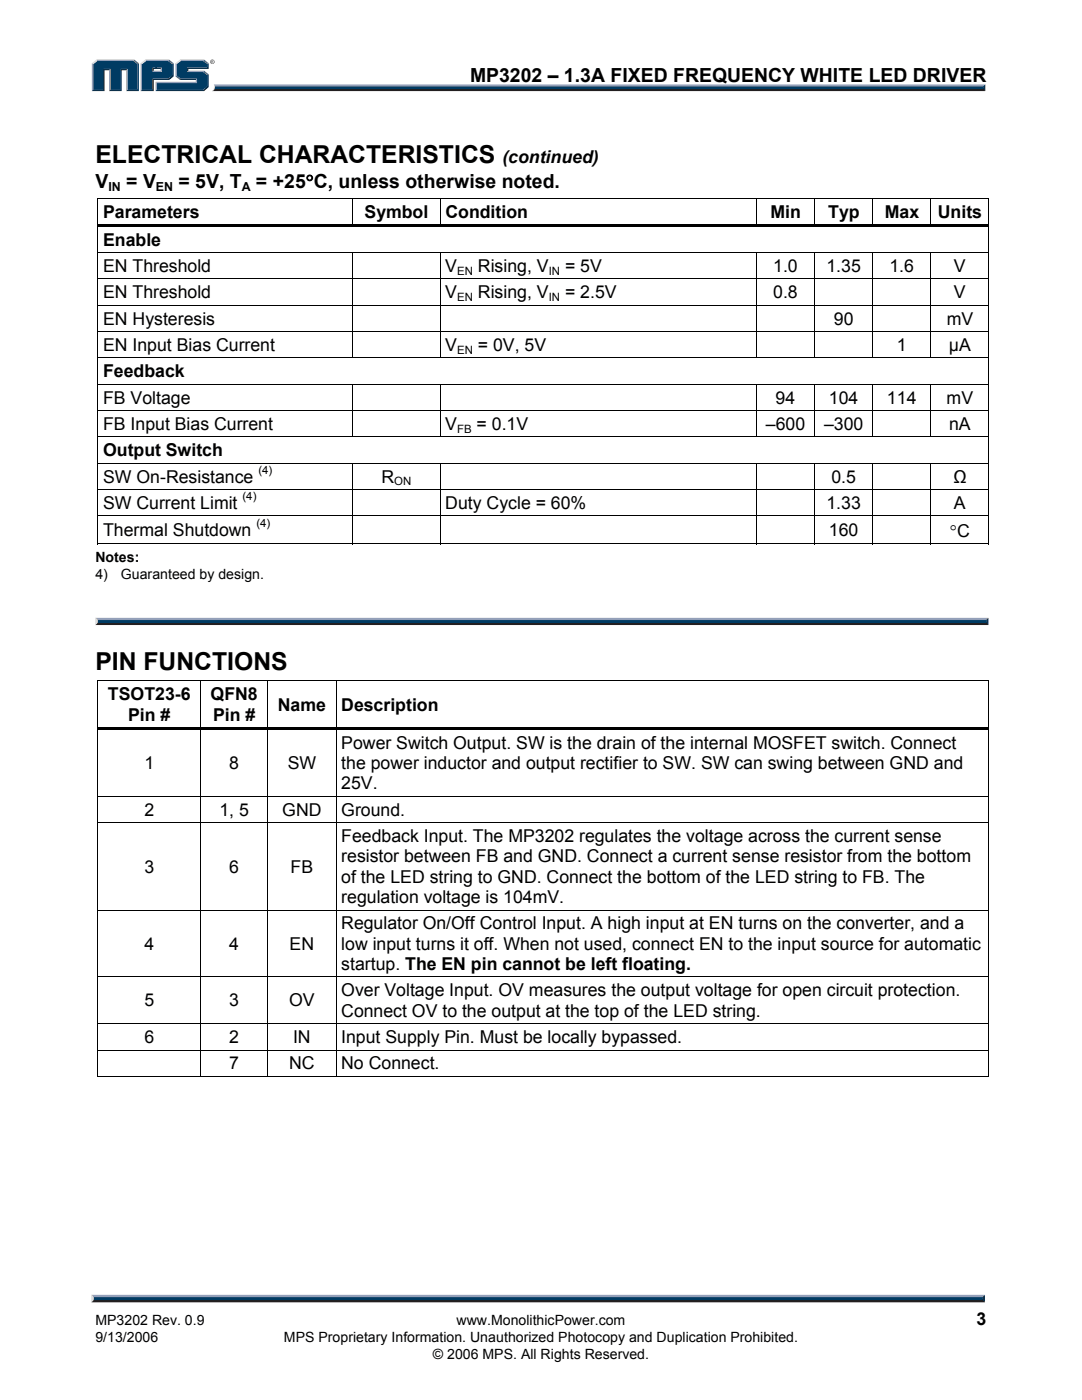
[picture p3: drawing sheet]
<svg xmlns="http://www.w3.org/2000/svg" width="216mm" height="279mm" viewBox="0 0 216 279" stroke-linecap="round" stroke-linejoin="round" font-family="sans-serif">
<path d="M18.7 259.2h177.4l.4 .7h-178.3z" fill="#231f20"/>
<path d="M18.3 258.4h178.2l-.4 .8h-177.4z" fill="#94a0b9"/>
<path d="M196.5 258.4v1.5l-.4-.4v-.6z" fill="#001339"/>
<path d="M18.7 258.9h177.4v.6h-177.4z" fill="#003b63"/>
<path d="M18.2 258.4l.5 .5v.5l-.5 .5z" fill="#dcddde"/>
<path d="M42.7 16.9h153.9l-.4 .6h-153.4z" fill="#94a0b9"/>
<path d="M42.8 17.5h153.4l.4 .7h-154.3l.4-.3z" fill="#231f20"/>
<path d="M196.2 17.3l.4-.4v1.3l-.4-.4z" fill="#001339"/>
<path d="M42.9 17.3h153.3v.5h-153.4z" fill="#003b63"/>
<path d="M42.7 16.9l.2 .5a.79 .79 0 0 1-.6 .8l.1-.1a1.24 1.24 0 0 0 .3-1.2z" fill="#dcddde"/>
<path d="M30.4 14.4l.3-.3h1.3l.3 .3z" fill="#94a0b9"/>
<g fill="#003b63">
<path d="M18.6 12.8l.8-.6h7.2l.8 .6v5.1h-2v-4.1h-1.4v4.1h-2v-4.1h-1.4v4.1h-2z"/>
<path d="M28.3 12.8l.8-.6h2.2v1.3h-.9v.9h1.9v-.9h-1.3v-1.3h2.6l.8 .6v2.3l-.8 .6h-3.2v2.2h-2.1z"/>
<path d="M31.3 16.6h8v-.9h-3.2l-.9-.6v-2.3l.9-.6h4.4l.9 .6v.7h-4.1v.9h3.2l.9 .6v2.2l-.9 .7h-9.2z"/>
</g>
<path d="M35.9 12h4.8" fill="none" stroke="#94a0b9" stroke-width=".27"/>
<path d="M35 12.6l.9-.7 .2 .3-.8 .6z" fill="#dcddde"/>
<path d="M35.1 12.6v2.7" fill="none" stroke="#94a0b9" stroke-width=".27"/>
<path d="M35 15.3l.3-.2 .8 .6-.2 .3z" fill="#547194"/>
<path d="M35.9 15.8h3.4" fill="none" stroke="#001339" stroke-width=".27"/>
<g fill="#94a0b9">
<path d="M31 16.3h8.1v-.3l.2-.3v.9h-8z"/>
<path d="M31 16.3l.3 .3v1.3l-.3 .3z"/>
</g>
<path d="M37.3 13.5h4.1v-.7l.2-.2v1.2h-4v.3l-.3 .3z" fill="#001339"/>
<path d="M37.3 14.2h3.4" fill="none" stroke="#94a0b9" stroke-width=".27"/>
<path d="M40.7 14.1l.9 .7-.2 .2-.9-.6z" fill="#547194"/>
<g fill="#001339">
<path d="M31 18.2l.3-.3h9.2l.9-.7v-2.2l.2-.2v2.6l-.9 .8z"/>
<path d="M30.4 15.7h3.2l.8-.6v-2.3l.2-.2v2.7l-.9 .7h-3v2.2h-2.6l.2-.3h2.1z"/>
</g>
<path d="M33.7 11.9l.9 .7-.2 .2-.8-.6z" fill="#547194"/>
<path d="M29 12h4.7" fill="none" stroke="#94a0b9" stroke-width=".27"/>
<path d="M28.1 12.6l.9-.7 .1 .3-.8 .6z" fill="#dcddde"/>
<path d="M28.2 12.6v5.6" fill="none" stroke="#94a0b9" stroke-width=".27"/>
<path d="M32 13.8l.3-.3v.9l-.3-.3z" fill="#94a0b9"/>
<g fill="#001339">
<path d="M30.4 13.5h1.9l-.3 .3h-1.3v.3l-.3 .3z"/>
<path d="M27.4 12.8l.3-.2v5.6h-2.5l.2-.3h2z"/>
</g>
<path d="M26.8 11.9l.9 .7-.3 .2-.8-.6z" fill="#547194"/>
<path d="M19.2 12h7.6" fill="none" stroke="#94a0b9" stroke-width=".27"/>
<path d="M18.3 12.6l.9-.7 .2 .3-.8 .6z" fill="#dcddde"/>
<path d="M18.5 12.6v5.6" fill="none" stroke="#94a0b9" stroke-width=".27"/>
<path d="M20.6 13.8h1.4l-.2 .2h-.9v4.2h-2.6l.3-.3h2z" fill="#001339"/>
<path d="M21.9 13.8v4.4" fill="none" stroke="#94a0b9" stroke-width=".27"/>
<path d="M24 13.8h1.4l-.2 .2h-.9v4.2h-2.5l.2-.3h2z" fill="#001339"/>
<path d="M25.3 13.8v4.4" fill="none" stroke="#94a0b9" stroke-width=".27"/>
<path d="M40.7 11.9l.9 .7-.2 .2-.9-.6z" fill="#547194"/>
<path d="M41.9 12.3a.45 .45 0 0 1 .9 0 .45 .45 0 0 1-.9 0zM42 12.3a.37 .37 0 0 0 .7 0 .37 .37 0 0 0-.7 0zM42.2 12.1l.3 .1 .1 .4-.3-.2-.1 .2zM42.3 12.2v.1h.1z" fill="#231f20"/>
<g fill="#000">
<path d="M197.3 39.5h.1v.1h-.1zM19.5 39.5h.1v.7h-.1zM19.5 44.7h.1v1.1h-.1zM19.5 50.3h.1v.7h-.1zM19.5 55.6h.1v.7h-.1zM19.6 44.7h177.7v.6h-177.7zM70.3 39.5h.1v.7h-.1zM70.3 50.3h.1v.7h-.1zM70.3 55.6h.1v.7h-.1zM87.8 39.5h.1v.7h-.1zM87.8 50.3h.1v.7h-.1zM87.8 55.6h.1v.7h-.1z"/>
<path d="M150.9 39.5h.1v.7h-.1zM150.9 50.3h.1v.7h-.1zM150.9 55.6h.1v.7h-.1zM162.5 39.5h.1v.7h-.1zM162.5 50.3h.1v.7h-.1zM162.5 55.6h.1v.7h-.1zM174.1 39.5h.1v.7h-.1zM174.1 50.3h.1v.7h-.1zM174.1 55.6h.1v.7h-.1zM185.7 39.5h.1v.7h-.1zM185.7 50.3h.1v.7h-.1zM185.7 55.6h.1v.7h-.1z"/>
<path d="M197.3 39.5h.1v.7h-.1zM197.3 44.7h.1v1.1h-.1zM197.3 50.3h.1v.7h-.1zM197.3 55.6h.1v.7h-.1zM19.5 60.8h.1v.7h-.1zM19.5 66.1h.1v.7h-.1zM19.5 71.4h.1v.7h-.1zM19.5 76.6h.1v.7h-.1zM70.3 60.8h.1v.7h-.1zM70.3 66.1h.1v.7h-.1zM70.3 76.6h.1v.7h-.1zM87.8 60.8h.1v.7h-.1z"/>
<path d="M87.8 66.1h.1v.7h-.1zM87.8 76.6h.1v.7h-.1zM150.9 60.8h.1v.7h-.1zM150.9 66.1h.1v.7h-.1zM150.9 76.6h.1v.7h-.1zM162.5 60.8h.1v.7h-.1zM162.5 66.1h.1v.7h-.1zM162.5 76.6h.1v.7h-.1zM174.1 60.8h.1v.7h-.1zM174.1 66.1h.1v.7h-.1zM174.1 76.6h.1v.7h-.1zM185.7 60.8h.1v.7h-.1z"/>
<path d="M185.7 66.1h.1v.7h-.1zM185.7 76.6h.1v.7h-.1zM197.3 60.8h.1v.7h-.1zM197.3 66.1h.1v.7h-.1zM197.3 71.4h.1v.7h-.1zM197.3 76.6h.1v.7h-.1zM19.5 81.9h.1v.7h-.1zM19.5 87.1h.1v.7h-.1zM19.5 92.4h.1v.7h-.1zM19.5 97.6h.1v.7h-.1zM70.3 81.9h.1v.7h-.1zM70.3 92.4h.1v.7h-.1z"/>
<path d="M70.3 97.6h.1v.7h-.1zM87.8 81.9h.1v.7h-.1zM87.8 92.4h.1v.7h-.1zM87.8 97.6h.1v.7h-.1zM150.9 81.9h.1v.7h-.1zM150.9 92.4h.1v.7h-.1zM150.9 97.6h.1v.7h-.1zM162.5 81.9h.1v.7h-.1zM162.5 92.4h.1v.7h-.1zM162.5 97.6h.1v.7h-.1zM174.1 81.9h.1v.7h-.1zM174.1 92.4h.1v.7h-.1z"/>
<path d="M174.1 97.6h.1v.7h-.1zM185.7 81.9h.1v.7h-.1zM185.7 92.4h.1v.7h-.1zM185.7 97.6h.1v.7h-.1zM197.3 81.9h.1v.7h-.1zM197.3 87.1h.1v.7h-.1zM197.3 92.4h.1v.7h-.1zM197.3 97.6h.1v.7h-.1zM19.5 102.9h.1v.7h-.1zM70.3 102.9h.1v.7h-.1zM87.8 102.9h.1v.7h-.1zM150.9 102.9h.1v.7h-.1z"/>
<path d="M162.5 102.9h.1v.7h-.1zM174.1 102.9h.1v.7h-.1zM185.7 102.9h.1v.7h-.1zM197.3 102.9h.1v.7h-.1zM197.3 108.4h.1v.2h-.1z"/>
</g>
<g fill="none" stroke="#000" stroke-width=".2">
<path d="M19.5 39.6h50.8M70.4 39.6h17.4M87.9 39.6h63M151 39.6h11.5M162.6 39.6h11.5M174.2 39.6h11.5M185.8 39.6h11.5M19.5 40.2v4.5M19.5 45.8v4.5M19.5 51v4.6M19.5 56.3v4.5M19.6 50.4h50.7"/>
<path d="M19.6 55.7h50.7M70.3 40.2v4.5M70.3 51v4.6M70.3 56.3v4.5M70.4 50.4h17.4M70.4 55.7h17.4M87.8 40.2v4.5M87.8 51v4.6M87.8 56.3v4.5M87.9 50.4h63M87.9 55.7h63M151 40.2v4.5"/>
<path d="M151 51v4.6M151 56.3v4.5M151 50.4h11.5M151 55.7h11.5M162.5 40.2v4.5M162.5 51v4.6M162.5 56.3v4.5M162.6 50.4h11.5M162.6 55.7h11.5M174.2 40.2v4.5M174.2 51v4.6M174.2 56.3v4.5"/>
<path d="M174.2 50.4h11.5M174.2 55.7h11.5M185.7 40.2v4.5M185.7 51v4.6M185.7 56.3v4.5M185.8 50.4h11.5M185.8 55.7h11.5M197.3 40.2v4.5M197.3 45.8v4.5M197.3 51v4.6M197.3 56.3v4.5M19.5 61.5v4.6"/>
<path d="M19.5 66.8v4.6M19.5 72.1v4.5M19.5 77.3v4.6M19.6 60.9h50.7M19.6 66.2h50.7M19.6 71.4h177.7M19.6 76.7h50.7M70.3 61.5v4.6M70.3 66.8v4.6M70.3 77.3v4.6M70.4 60.9h17.4M70.4 66.2h17.4"/>
<path d="M70.4 76.7h17.4M87.8 61.5v4.6M87.8 66.8v4.6M87.8 77.3v4.6M87.9 60.9h63M87.9 66.2h63M87.9 76.7h63M151 61.5v4.6M151 66.8v4.6M151 77.3v4.6M151 60.9h11.5M151 66.2h11.5"/>
<path d="M151 76.7h11.5M162.5 61.5v4.6M162.5 66.8v4.6M162.5 77.3v4.6M162.6 60.9h11.5M162.6 66.2h11.5M162.6 76.7h11.5M174.2 61.5v4.6M174.2 66.8v4.6M174.2 77.3v4.6M174.2 60.9h11.5M174.2 66.2h11.5"/>
<path d="M174.2 76.7h11.5M185.7 61.5v4.6M185.7 66.8v4.6M185.7 77.3v4.6M185.8 60.9h11.5M185.8 66.2h11.5M185.8 76.7h11.5M197.3 61.5v4.6M197.3 66.8v4.6M197.3 72.1v4.5M197.3 77.3v4.6M19.5 82.6v4.5"/>
<path d="M19.5 87.8v4.6M19.5 93.1v4.5M19.5 98.3v4.6M19.6 82h50.7M19.6 87.2h177.7M19.6 92.5h50.7M19.6 97.7h50.7M70.3 82.6v4.5M70.3 93.1v4.5M70.3 98.3v4.6M70.4 82h17.4M70.4 92.5h17.4"/>
<path d="M70.4 97.7h17.4M87.8 82.6v4.5M87.8 93.1v4.5M87.8 98.3v4.6M87.9 82h63M87.9 92.5h63M87.9 97.7h63M151 82.6v4.5M151 93.1v4.5M151 98.3v4.6M151 82h11.5M151 92.5h11.5"/>
<path d="M151 97.7h11.5M162.5 82.6v4.5M162.5 93.1v4.5M162.5 98.3v4.6M162.6 82h11.5M162.6 92.5h11.5M162.6 97.7h11.5M174.2 82.6v4.5M174.2 93.1v4.5M174.2 98.3v4.6M174.2 82h11.5M174.2 92.5h11.5"/>
<path d="M174.2 97.7h11.5M185.7 82.6v4.5M185.7 93.1v4.5M185.7 98.3v4.6M185.8 82h11.5M185.8 92.5h11.5M185.8 97.7h11.5M197.3 82.6v4.5M197.3 87.8v4.6M197.3 93.1v4.5M197.3 98.3v4.6M19.5 108.5h50.8"/>
<path d="M19.5 103.6v5M19.6 103h50.7M70.3 103.6v5M70.4 103h17.4M70.4 108.5h17.4M87.8 103.6v5M87.9 103h63M87.9 108.5h63M151 103.6v5M151 103h11.5M151 108.5h11.5M162.5 103.6v5"/>
<path d="M162.6 103h11.5M162.6 108.5h11.5M174.2 103.6v5M174.2 103h11.5M174.2 108.5h11.5M185.7 103.6v5M185.8 103h11.5M185.8 108.5h11.5M197.3 103.6v5"/>
</g>
<path d="M19.5 124h177.3l.4 .7h-178.2z" fill="#231f20"/>
<path d="M19.1 123.3h178.1l-.4 .7h-177.3z" fill="#94a0b9"/>
<path d="M197.2 123.3v1.4l-.4-.4v-.6z" fill="#001339"/>
<path d="M19.5 123.7h177.3v.6h-177.3z" fill="#003b63"/>
<path d="M19 123.3l.5 .4v.6l-.5 .4z" fill="#dcddde"/>
<g fill="#000">
<path d="M19.5 135.8h.1v.7h-.1zM39.9 135.8h.2v.7h-.2zM53.4 135.8h.1v.7h-.1zM67 135.8h.1v.7h-.1zM197.1 135.8h.2v.7h-.2zM197.1 135.8h.2v.2h-.2zM19.5 145.1h.1v1.1h-.1zM19.5 158.8h.1v.7h-.1zM19.6 145.1h20.3v.5h-20.3zM39.9 145.6h.2v.6h-.2zM39.9 145.1h13.5v.5h-13.5zM39.9 158.8h.2v.7h-.2z"/>
<path d="M53.4 145.6h.1v.6h-.1zM53.4 145.1h13.6v.5h-13.6zM53.4 158.8h.1v.7h-.1zM67 145.6h.1v.6h-.1zM67 145.1h.5v.5h-.5zM67 158.8h.1v.7h-.1zM67.5 145.1h129.6v.5h-129.6zM197.1 145.1h.2v1.1h-.2zM197.1 158.8h.2v.7h-.2zM19.5 164.1h.1v.7h-.1zM39.9 164.1h.2v.7h-.2zM53.4 164.1h.1v.7h-.1z"/>
<path d="M67 164.1h.1v.7h-.1zM197.1 164.1h.2v.7h-.2zM19.5 181.5h.1v.7h-.1zM19.5 194.9h.1v.7h-.1zM39.9 181.5h.2v.7h-.2zM39.9 194.9h.2v.7h-.2zM53.4 181.5h.1v.7h-.1zM53.4 194.9h.1v.7h-.1zM67 181.5h.1v.7h-.1zM67 194.9h.1v.7h-.1zM197.1 181.5h.2v.7h-.2zM197.1 194.9h.2v.7h-.2z"/>
<path d="M19.5 204.2h.1v.7h-.1zM19.5 209.5h.1v.7h-.1zM39.9 204.2h.2v.7h-.2zM39.9 209.5h.2v.7h-.2zM53.4 204.2h.1v.7h-.1zM53.4 209.5h.1v.7h-.1zM67 204.2h.1v.7h-.1zM67 209.5h.1v.7h-.1zM197.1 204.2h.2v.7h-.2zM197.1 209.5h.2v.7h-.2zM197.1 214.7h.2v.2h-.2z"/>
</g>
<g fill="none" stroke="#000" stroke-width=".2">
<path d="M19.5 135.9h20.4M19.5 136.5v8.6M40 136.5v8.6M40.1 135.9h13.3M53.4 136.5v8.6M53.5 135.9h13.5M67.1 136.5v8.6M67.1 135.9h130M197.2 136.5v8.6M19.5 146.2v12.6M19.5 159.5v4.6M19.6 158.9h20.3"/>
<path d="M40 146.2v12.6M40 159.5v4.6M40.1 158.9h13.3M53.4 146.2v12.6M53.4 159.5v4.6M53.5 158.9h13.5M67.1 146.2v12.6M67.1 159.5v4.6M67.1 158.9h130M197.2 146.2v12.6M197.2 159.5v4.6M19.5 164.8v16.7"/>
<path d="M19.6 164.2h20.3M40 164.8v16.7M40.1 164.2h13.3M53.4 164.8v16.7M53.5 164.2h13.5M67.1 164.8v16.7M67.1 164.2h130M197.2 164.8v16.7M19.5 182.2v12.7M19.5 195.6v8.6M19.6 181.6h20.3M19.6 195h20.3"/>
<path d="M40 182.2v12.7M40 195.6v8.6M40.1 181.6h13.3M40.1 195h13.3M53.4 182.2v12.7M53.4 195.6v8.6M53.5 181.6h13.5M53.5 195h13.5M67.1 182.2v12.7M67.1 195.6v8.6M67.1 181.6h130M67.1 195h130"/>
<path d="M197.2 182.2v12.7M197.2 195.6v8.6M19.5 214.8h20.4M19.5 204.9v4.6M19.5 210.2v4.7M19.6 204.3h20.3M19.6 209.6h20.3M40 204.9v4.6M40 210.2v4.7M40.1 204.3h13.3M40.1 209.6h13.3M40.1 214.8h13.3"/>
<path d="M53.4 204.9v4.6M53.4 210.2v4.7M53.5 204.3h13.5M53.5 209.6h13.5M53.5 214.8h13.5M67.1 204.9v4.6M67.1 210.2v4.7M67.1 204.3h130M67.1 209.6h130M67.1 214.8h130M197.2 204.9v4.6M197.2 210.2v4.7"/>
</g>
<g font-size="4.9">
<text x="19" y="32.6">ELECTRICAL CHARACTERISTICS</text>
<text x="19" y="133.7">PIN FUNCTIONS</text>
</g>
<g font-size="3.9">
<text x="93.8" y="16.3">MP3202 – 1.3A FIXED FREQUENCY WHITE LED DRIVER</text>
<text x="19" y="37.5">V</text>
<text x="25.2" y="37.5">= V</text>
<text x="35.6" y="37.5">= 5V, T</text>
<text x="51.1" y="37.5">= +25°C, unless otherwise noted.</text>
</g>
<g font-size="3.5">
<text x="100.2" y="32.6">(continued)</text>
<text x="20.6" y="43.5">Parameters</text>
<text x="72.7" y="43.5">Symbol</text>
<text x="88.9" y="43.5">Condition</text>
<text x="153.7" y="43.5">Min</text>
<text x="165.3" y="43.5">Typ</text>
<text x="176.5" y="43.5">Max</text>
<text x="187.1" y="43.5">Units</text>
<text x="20.6" y="49">Enable</text>
<text x="20.6" y="54.3">EN Threshold</text>
<text x="20.6" y="59.5">EN Threshold</text>
<text x="88.8" y="54.3">V</text>
<text x="88.8" y="59.5">V</text>
<text x="95.4" y="54.3">Rising, V</text>
<text x="95.4" y="59.5">Rising, V</text>
<text x="112.8" y="54.3">= 5V</text>
<text x="112.8" y="59.5">= 2.5V</text>
<text x="154.3" y="54.3">1.0</text>
<text x="154.3" y="59.5">0.8</text>
<text x="164.9" y="54.3">1.35</text>
<text x="177.5" y="54.3">1.6</text>
<text x="190.3" y="54.3">V</text>
<text x="190.3" y="59.5">V</text>
<text x="20.6" y="64.8">EN Hysteresis</text>
<text x="166.4" y="64.8">90</text>
<text x="188.9" y="64.8">mV</text>
<text x="20.6" y="70.1">EN Input Bias Current</text>
<text x="88.8" y="70.1">V</text>
<text x="95.4" y="70.1">= 0V, 5V</text>
<text x="179" y="70.1">1</text>
<text x="189.3" y="70.1">µA</text>
<text x="20.6" y="75.3">Feedback</text>
<text x="20.6" y="80.6">FB Voltage</text>
<text x="154.8" y="80.6">94</text>
<text x="165.4" y="80.6">104</text>
<text x="177" y="80.6">114</text>
<text x="188.9" y="80.6">mV</text>
<text x="20.6" y="85.8">FB Input Bias Current</text>
<text x="88.8" y="85.8">V</text>
<text x="95.1" y="85.8">= 0.1V</text>
<text x="152.8" y="85.8">–600</text>
<text x="164.4" y="85.8">–300</text>
<text x="189.4" y="85.8">nA</text>
<text x="20.6" y="91.1">Output Switch</text>
<text x="20.6" y="96.3">SW On-Resistance</text>
<text x="20.6" y="101.6">SW Current Limit</text>
<text x="76.1" y="96.3">R</text>
<text x="88.9" y="101.6">Duty Cycle = 60%</text>
<text x="164.9" y="101.6">1.33</text>
<text x="165.9" y="96.3">0.5</text>
<text x="190.2" y="96.3">Ω</text>
<text x="190.3" y="101.6">A</text>
<text x="20.6" y="107">Thermal Shutdown</text>
<text x="165.4" y="107">160</text>
<text x="189.5" y="107.1">°C</text>
<text x="21.5" y="139.8">TSOT23-6</text>
<text x="25.6" y="143.8">Pin #</text>
<text x="42" y="139.8">QFN8</text>
<text x="42.5" y="143.8">Pin #</text>
<text x="55.4" y="141.8">Name</text>
<text x="68.1" y="141.8">Description</text>
<text x="68.1" y="149.4">Power Switch Output. SW is the drain of the internal MOSFET switch. Connect</text>
<text x="28.8" y="153.5">1</text>
<text x="45.7" y="153.5">8</text>
<text x="57.4" y="153.5">SW</text>
<text x="68.1" y="153.5">the power inductor and output rectifier to SW. SW can swing between GND and</text>
<text x="68.1" y="157.5">25V.</text>
<text x="28.8" y="162.8">2</text>
<text x="43.8" y="162.8">1, 5</text>
<text x="56.3" y="162.8">GND</text>
<text x="68.1" y="162.8">Ground.</text>
<text x="68.1" y="168.1">Feedback Input. The MP3202 regulates the voltage across the current sense</text>
<text x="68.1" y="172.1">resistor between FB and GND. Connect a current sense resistor from the bottom</text>
<text x="28.8" y="174.1">3</text>
<text x="45.7" y="174.1">6</text>
<text x="58" y="174.1">FB</text>
<text x="68.1" y="176.2">of the LED string to GND. Connect the bottom of the LED string to FB. The</text>
<text x="68.1" y="180.2">regulation voltage is 104mV.</text>
<text x="68.1" y="185.5">Regulator On/Off Control Input. A high input at EN turns on the converter, and a</text>
<text x="28.8" y="189.5">4</text>
<text x="45.7" y="189.5">4</text>
<text x="57.8" y="189.5">EN</text>
<text x="68.1" y="189.5">low input turns it off. When not used, connect EN to the input source for automatic</text>
<text x="68.1" y="193.6">startup. The EN pin cannot be left floating.</text>
<text x="28.8" y="200.9">5</text>
<text x="45.7" y="200.9">3</text>
<text x="57.7" y="200.9">OV</text>
<text x="68.1" y="198.8">Over Voltage Input. OV measures the output voltage for open circuit protection.</text>
<text x="68.1" y="202.9">Connect OV to the output at the top of the LED string.</text>
<text x="28.8" y="208.2">6</text>
<text x="45.7" y="208.2">2</text>
<text x="58.5" y="208.2">IN</text>
<text x="68.1" y="208.2">Input Supply Pin. Must be locally bypassed.</text>
<text x="45.7" y="213.4">7</text>
<text x="57.7" y="213.4">NC</text>
<text x="68.1" y="213.4">No Connect.</text>
<text x="194.9" y="264.5">3</text>
</g>
<g font-size="2.8">
<text x="19" y="112.2">Notes:</text>
<text x="19" y="115.5">4)</text>
<text x="24.1" y="115.5">Guaranteed by design.</text>
<text x="19" y="267.9">9/13/2006</text>
<text x="19" y="264.5">MP3202 Rev. 0.9</text>
<text x="56.7" y="267.9">MPS Proprietary Information. Unauthorized Photocopy and Duplication Prohibited.</text>
<text x="91.1" y="264.5">www.MonolithicPower.com</text>
<text x="86.4" y="271.1">© 2006 MPS. All Rights Reserved.</text>
</g>
<g font-size="2.5">
<text x="21.6" y="38.1">IN</text>
<text x="31.1" y="38.1">EN</text>
<text x="48.3" y="38.1">A</text>
</g>
<g font-size="2.3">
<text x="91.2" y="54.8">EN</text>
<text x="109.5" y="54.8">IN</text>
<text x="91.2" y="60.1">EN</text>
<text x="109.5" y="60.1">IN</text>
<text x="91.2" y="70.6">EN</text>
<text x="91.2" y="86.4">FB</text>
<text x="51.6" y="94.6">(4)</text>
<text x="48.4" y="99.8">(4)</text>
<text x="78.7" y="96.9">ON</text>
<text x="51.2" y="105.2">(4)</text>
</g>
</svg>
